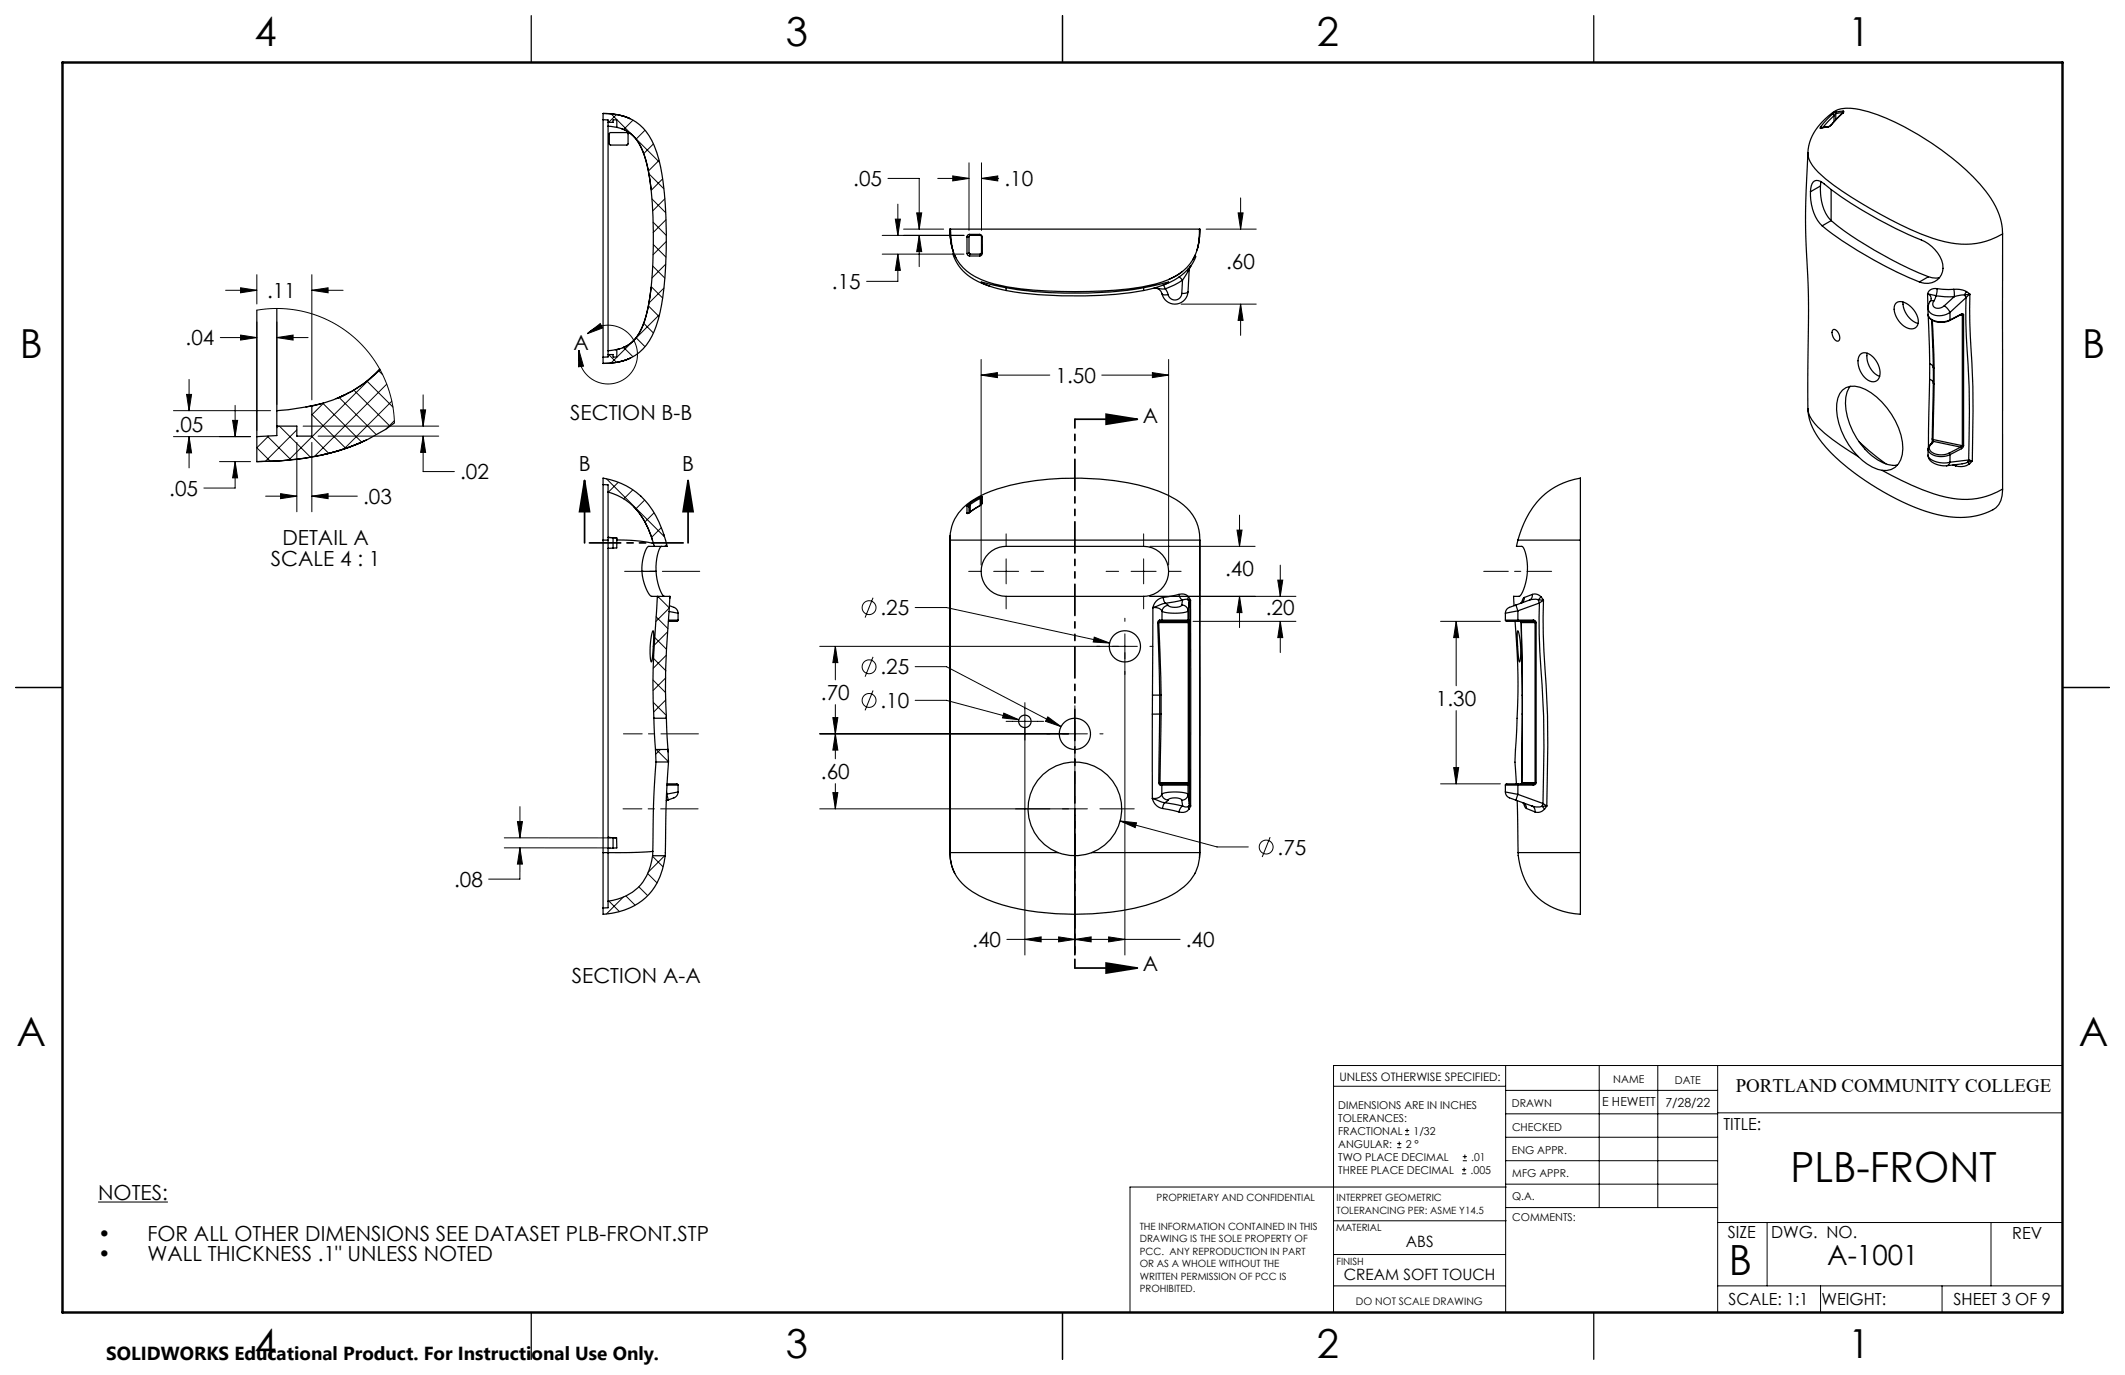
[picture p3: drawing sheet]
<svg xmlns="http://www.w3.org/2000/svg" width="432mm" height="279mm" viewBox="0 0 432 279" stroke-linecap="round" stroke-linejoin="round" font-family="sans-serif">
<g fill="none" stroke="#000" stroke-width=".2">
<path d="M124.2 23.1l9.8 9.9M125.3 23.3l-1.6 1.6M128.6 24.4l-1.9 1.9M131.1 26.5l-1.9 1.8M131.9 35.3l3 3M132.8 29.3l-2 1.9M133.9 32.6l-2.1 2.2M134.6 36.4l-2.3 2.3M180.4 36.3h6.4v10.3M190.5 36.3h6.4M193.6 35.7l3.3 .6-3.3 .5zM196.9 33.1v13.7"/>
<path d="M199.4 36.3l3.3-.6v1.1zM199.4 33.1v13.7M199.4 36.3h3.5M45.8 59h6.4M48.9 58.5l3.3 .5-3.3 .5zM52.2 55.8v6M63.4 59l3.3-.5v1zM63.4 55.8v25.5M63.4 59h6.3M132.3 58.2l2.4 2.4M132.5 40.4l2.8 2.8M132.6 54l2.5 2.5"/>
<path d="M132.7 45.1l2.7 2.7M132.8 49.7l2.5 2.5M134.9 58.5l-3 3.1M135.1 40.4l-2.5 2.5M135.3 53.7l-2.8 2.8M135.3 44.7l-2.6 2.6M135.4 49.1l-2.7 2.7M179.3 47.8h16.6M179.3 51.6h16.6M181.9 44.5h1.1l-.6 3.3zM182.4 51.6l.6 3.3h-1.1zM182.4 51.6v5.6h-6.3"/>
<path d="M182.4 41.5v6.3M183.6 46.6h8.1M186.3 43.3h1l-.5 3.3zM186.8 47.8l.5 3.3h-1zM186.8 47.8v6.4M245.1 46.6h10.2M251.6 43.3h1l-.5 3.3zM252.1 40.2v6.4M38.4 77.1v6.3M44.8 68.6h7.4M48.9 68.1l3.3 .5-3.3 .5zM52.2 65.4v22.1"/>
<path d="M52.2 63l2.7-.3h2.5l2.6 .3 2.5 .5 2.4 .8 2.3 1 2.2 1.3 2 1.5 1.9 1.7 1.7 1.9 1.5 2.1 1.3 2.3 1 2.4 .7 2.4 .4 2.5 .2 2.5M56.3 68.6l3.3-.5v1zM56.3 65.4v16.8M56.3 68.6h6.3M71.8 79.2l7.4 7.4M74.5 77.4l5.3 5.3M77 75.4l.8 .7M77.2 75l-18.5 18.5M78.6 78.1l-14.6 14.5M117.6 71.2l1 3.2-1 .1zM119.3 67.8a6 6 0 0 1 9.6 1.5 6 6 0 0 1-4.4 8.6 6 6 0 0 1-6.9-6.7M119.3 67.8l2.7-2.1 .5 .9z"/>
<path d="M123.7 72l1.5 1.6M126.7 70.6l1.9 1.9M129.3 68.6l1.8 1.8M130.8 65.7l2 1.9M131.8 62.2l2.1 2.1M134 63.9l-9.8 9.9M199.4 76.2l3.3-.5v1zM199.4 73v41.8M199.4 76.2h13.9M223.9 76.2h13.6M234.2 75.7l3.3 .5-3.3 .5zM237.5 73v41.8"/>
<path d="M240 61.8h15.3M252.1 61.8l.5 3.3h-1zM252.1 61.8v6.4M35.2 88.7h15.7M35.2 83.4h19.8M37.9 80.1h1l-.5 3.3zM38.4 88.7l.5 3.3h-1zM38.4 88.7v6.4M44.6 93.8h6.3M47.3 85.4h1l-.5 3.3zM47.8 93.8l.5 3.3h-1zM47.8 93.8v5.4h-6.4"/>
<path d="M47.8 82.4v6.3M54.3 88.6l4.8 4.8M54.6 88.6l-2.4 2.4 2.8 2.8M56.6 86.6l-.3 .3M56.8 86.6l6.2 6.2M60.3 87.3l-6.4 6.5M60.3 89.9v14.1M61.6 86.6h27.6M63.3 88.6l3.5 3.5M63.4 84.2l6.8 6.8M63.4 89.9v14.1M64.6 88.6h24.6"/>
<path d="M65.6 82l7.9 7.8M65.8 81.9l-2.4 2.4M68.9 80.7l7.5 7.6M79.6 81.5l-9.5 9.6M80.1 85.5l-1.7 1.7M85.5 83.3h1l-.5 3.3zM86 88.6l.5 3.3h-1zM86 88.6v7.2h6.3M86 80.2v6.4M123.2 97.3l11.8 11.8M125.6 98l-2 2M128.6 99.5l-1.9 1.9"/>
<path d="M54 100.8h6.3M57 100.3l3.3 .5-3.3 .5zM63.4 100.8l3.3-.5v1zM63.4 100.8h9.2M131 101.6l-1.8 1.8M132.9 104.2l-1.9 1.9M134.4 107.2l-2 2M135.5 110.6l-.4 .4M196.8 116.1h2.6M201.9 116.1h5.1M204.4 108.5v2.5M204.4 113.6v5"/>
<path d="M209.5 116.1h2.6M224.8 116.1h2.5M229.8 116.1h5.1M232.4 108.5v2.5M232.4 113.6v5M233.7 111h21.3M237.5 116.1h2.5M251.4 107.7h1l-.5 3.3zM251.9 104.7v6.3M259.6 117.9h1.1l-.5 3.3zM260.2 114.8v6.4M132.7 138.2l2.5 2.5"/>
<path d="M132.8 133.8l2.5 2.5M133.1 129.6l2.3 2.3M133.3 125.3l2.4 2.4M133.7 121.2l2.3 2.4-2.7 2.7M133.9 121.2l-.3 .3M135.3 137.7l-2.6 2.6M135.4 133.1l-2.6 2.7M135.7 128.4l-2.7 2.7M169.7 131.3l.6 3.3h-1.1zM169.7 131.3v6.8M177.4 133.5l-1.6 4M177.4 121.5l-1.6 4"/>
<path d="M186 135.5h6.3l23.3 12.1M186 123.5h6.3l33.2 7.2M204.4 121.2v2.5M222.4 129.5l3.1 1.2-3.4-.2zM228.6 125.6v.7M228.6 128.8v65.3M231.1 131.3h-64.5M232.4 121.2v2.5M233.7 131.3h.6M233.7 121.2h29.6M242.4 126.3h20.9M251.9 121.2l.5 3.3h-1z"/>
<path d="M251.9 121.2v6.3M260.2 126.3l.5 3.3h-1.1zM260.2 126.3v6.3M292.7 126.3h12.2M295.9 126.3l.5 3.3h-1zM295.9 126.3v13.1M132.8 142.8l2.6 2.6M133.3 152.3l2.5 2.5M134.2 152.3l-1 1M135.3 142.2l-2.5 2.5M169.2 145.8h1.1l-.6 3.3zM169.7 149.1l.6 3.3h-1.1z"/>
<path d="M169.7 143.2v11M169.7 159.2v5.2M177.4 140.3l-1.6 4M186 142.3h6.3l14.7 4M204 144.9l3 1.4-3.3-.4zM204.4 146.6h7.7M208.3 142.8v51.3M212.9 145.7l2.7 1.9-3.2-1zM218.4 143.4v.6M218.4 146.6v5.1M218.4 152.3v7M221 149.1h-54.4"/>
<path d="M223.5 149.1h.6M292.7 159.3h12.2M295.4 156h1l-.5 3.3zM295.9 144.4v14.9M102.5 172.3h21.6M102.5 170.2l21.6 .1M105.1 166.9h1.1l-.6 3.4zM105.6 172.3l.6 3.3h-1.1zM105.6 172.3v6.3h-6.3M105.7 163.9l-.1 6.4M131.6 177.5l1.9 1.9M132.6 174l2.1 2.1"/>
<path d="M135.1 173.8l-3.4 3.5M169.2 161.1h1.1l-.6 3.3zM218.4 161.8v32.3M221 164.4h-54.4M223.5 164.4h7M227.6 166.8l3.3 .4-.2 1zM227.6 166.8l19.7 5.3h6.4M258.1 170.1l-1.6 4M123.7 183.1l2.2 2.1M126.7 182.2l-3.5 3.5M127.2 182.1l1.8 1.8M129.8 180.2l1.8 1.8"/>
<path d="M204.6 190.9h35.2M208.3 190.9l3.3-.5v1zM215.1 190.4l3.3 .5-3.3 .5zM218.4 190.9l3.3-.5v1zM225.3 190.4l3.3 .5-3.3 .5zM305.9 216.5v50.2M325 216.5v28.9M336.9 216.5v28.9M349 216.5v50.2M419.1 216.5h-148.1v50.2M271 220.7h34.9M283.9 233.2h.8"/>
<path d="M283.9 232.4h.8M284.3 232v.8M285.5 230.6h.8M285.5 229.7h.8M285.9 229.3v.8M297.1 238.5h.8M297.1 237.7h.8M297.2 235.9h.9M297.2 235h.9M297.5 237.3v.8M297.7 234.6v.8M305.9 235.9h43.1"/>
<path d="M305.9 231.1h43.1M305.9 226.3h43.1M305.9 221.6h43.1M349 226.1h70.1M19.9 244.3h14.2M271 254.9h34.9M271 248.1h35.1M305.9 240.6h43.1M306.1 245.4h42.9M306.1 241.2h-76.5v25.5M349 248.4h70.1M359.1 248.4v12.9"/>
<path d="M404.6 248.4v12.9M271 261.3h34.9M349 261.3h70.1M369.9 261.3v5.4M394.6 261.3v5.4"/>
<circle cx="176.6" cy="135.5" r="1.41"/>
<circle cx="176.6" cy="123.5" r="1.41"/>
<circle cx="176.6" cy="142.3" r="1.41"/>
<circle cx="257.3" cy="172.1" r="1.41"/>
</g>
<path d="M118.8 97.6v12.7M118.8 97.6l1 6.4h-2zM139.8 97.6v12.7M139.8 97.6l1 6.4h-2zM218.4 85.2h12.7M224.8 84.2l6.3 1-6.3 1zM218.4 196.7h12.7M224.8 195.7l6.3 1-6.3 1z" fill="none" stroke="#000" stroke-width=".35"/>
<path d="M142.2 116.1h-15.3M141.9 149.1h-15.2M141.9 164.4h-15.3" fill="none" stroke="#000" stroke-width=".2" stroke-dasharray="15.2 1.3 1.3 1.3" stroke-dashoffset="7.6"/>
<path d="M218.4 85.2v111.5" fill="none" stroke="#000" stroke-width=".35" stroke-dasharray="6.3 1.3 1.3 1.3 1.3 1.3" stroke-dashoffset="4.6"/>
<path d="M139.8 110.3h-21" fill="none" stroke="#000" stroke-width=".35" stroke-dasharray="6.3 1.3 1.3 1.3 1.3 1.3" stroke-dashoffset="-1"/>
<path d="M315.3 116.1h-13.8" fill="none" stroke="#000" stroke-width=".2" stroke-dasharray="15.2 1.3 1.3 1.3" stroke-dashoffset="10.2"/>
<g fill="none" stroke="#000" stroke-width=".25">
<path d="M107.9 3.2v9.5M215.9 3.2v9.5M323.8 3.2v9.5M122.5 23.1a12.4 12.4 0 0 1 5.5 1M122.5 24.4v48.1M122.5 23.1v1.2l1.1 .1v1.2M122.5 23.1a10.2 10.2 0 0 1 9.4 4.5 26.8 26.8 0 0 1 3.1 11.6 88.3 88.3 0 0 1-.9 24.2 13.5 13.5 0 0 1-5 8.8 11.8 11.8 0 0 1-6.6 1.7M123.6 25.6l1.7 .3M123.6 25.6v45.7M123.6 24.9h1v-.6h.7v1.6M123.9 27h3.6l.1 .2v2.1l-.2 .2-3.5-.1-.1-.2zM125.3 25.9h.1"/>
<path d="M125.3 25.9a7.2 7.2 0 0 1 5.5 5.3l1 3.6 .5 3.6M126.1 23.4l1.9 .7M126.3 26.1l.4 .2M126.8 26.4l.3 .1M127.1 26.5h.1M127.1 26.5a7.9 7.9 0 0 1 3.8 5.1 33 33 0 0 1 1.4 6.8M132.3 38.4a108.5 108.5 0 0 1 0 20.1M367.4 31.1a197.6 197.6 0 0 0 0 27.7v24.2M367.4 31.1a5.7 5.7 0 0 0 2.1 3.9 75 75 0 0 0 16.5 10.6 31.8 31.8 0 0 0 12.5 4 14.6 14.6 0 0 0 8.4-2.1M367.4 31.1a11.1 11.1 0 0 1 5.1-8.3 5.7 5.7 0 0 1 4.4-.7 41.4 41.4 0 0 1 15.7 7 43.7 43.7 0 0 1 12 11.2 13.1 13.1 0 0 1 2.3 7.2M367.9 39a2.02 2.02 0 0 1 1.1-2.3 2.32 2.32 0 0 1 1.7 .7 86.2 86.2 0 0 0 20.5 11.7 6.7 6.7 0 0 1 3.6 5.4 3.3 3.3 0 0 1-4.8 2.8M367.9 39a9.4 9.4 0 0 0 2.4 6.9"/>
<path d="M369.9 37.8a9.3 9.3 0 0 0 2.2 7M369.9 37.8l-2 1.2M370 25.7l-.2 .3 .2 .1M370 25.7l.3 .2M370 36.9l-.1 .9M370.1 26l-.1 .1M370.1 26h.1M371.4 25.8l-1.4 .3M371.6 25.7l-1.5 .3M371.6 25.7l-.2 .1M372.1 38.5v6.3M372.1 25.4l-.5 .3"/>
<path d="M372.2 25.4l-.8 .4M372.2 25.4h-.1M372.3 23.2l-2.3 2.5M372.3 23.2l.4 .3M372.7 23.5l-2.3 2.4M372.7 23.5v1.2M373 23.1l-.3 .4M373 23.1v1.2M373.1 22.8l-.8 .4M373.1 22.8l-.1 .3M374.5 22.9l-1.5 .2M374.5 22.9l-2.4 2.5"/>
<path d="M374.5 22.9h.1M374.5 22.9l-2.3 2.5M374.5 22.6l-1.4 .2M374.5 22.6l.2 .1-.2 .2M374.5 22.6v.3M374.6 22.8l-.1 .1M132.3 58.5a22.7 22.7 0 0 1-2.7 9.7 6.1 6.1 0 0 1-2.6 2.3M132.3 58.5a21.6 21.6 0 0 1-2.8 9.9 6.5 6.5 0 0 1-4.2 2.6M193 46.6h50.8M193 46.6a12.7 12.7 0 0 0 .7 4.4 12.8 12.8 0 0 1-.7-4.4zM193.1 46.6a14.9 14.9 0 0 0 1.1 5.8M193.6 51.4a7.2 7.2 0 0 0 2.1 3.6 12.5 12.5 0 0 0 5.5 3.2"/>
<path d="M194 51.9a10.2 10.2 0 0 0 6.7 5.4 54.3 54.3 0 0 0 14.9 1.9l2.8 .1a70.2 70.2 0 0 0 16.4-1.6 11.6 11.6 0 0 0 7.6-5M196.5 48.1v3.4M196.5 51.5l.2 .4 .3 .1M196.9 48.1h-.4M196.9 48.1v3.3M196.9 51.4l-.4 .1M196.9 51.4l.3 .2M197 47.6h2.1M197 47.6l-.3 .1-.2 .4M197 47.6l.2 .2M197 52h2.1M197.2 47.8h2"/>
<path d="M197.2 47.8l-.3 .3M197.2 51.6h2M197.2 51.6l-.2 .4M199.1 47.6l.3 .2 .2 .3M199.1 47.6l.1 .2M199.2 47.8l.2 .3M199.2 51.6l-.1 .4M199.4 48.1h.2M199.4 48.1v3.3M199.4 51.4l.2 .1M199.4 51.4l-.2 .2M199.6 48.1v3.4"/>
<path d="M199.6 51.5l-.2 .4-.3 .1M204.4 58.5l-5-1.2a12.9 12.9 0 0 0 5 1.7M204.4 59a87.8 87.8 0 0 0 28 0M204.4 58.5a88 88 0 0 0 28 0M204.4 58.5v.5M232.4 58.5l5.1-1.2a13.9 13.9 0 0 1-5.1 1.7M232.4 58.5v.5M236.1 59.7a1.2 1.2 0 0 0 1.3 .2M236.8 58.7l.6 1.2M236.8 58.7l-2.2-.2a1.51 1.51 0 0 1 1.5 1.2M239.6 56.3l-2.1 1.2-1.1 .4 .4 .8M239.6 56.3l.7 .6"/>
<path d="M240.1 59.6a1.41 1.41 0 0 1-1.2 1.4 1.41 1.41 0 0 1-1.5-1.1M240.3 55.2l-1.4 .9-1.4 .7M240.3 56.9l-1.7 1-1.8 .8M240.3 56.9l-.2 2.7M241.4 59.3a1.27 1.27 0 0 1-1.3 .3M241.4 59.3a2.68 2.68 0 0 1-2.4 2.5 2.68 2.68 0 0 1-2.9-2.1M241.4 55.1l-1.1 1.8M241.5 54.6l-1.9 1.7M241.5 54.6l-.1 .5M241.6 54.9l-.2 .2M241.6 54.9l-.2 4.4M241.9 54.1l-.4 .5"/>
<path d="M241.9 54.1l-.5 1M241.9 54.1l-.3 .8M241.9 54.1h.1M241.9 54.1l-.3 .9M242.8 51.9l-.4 .8M243 52.1l-1.1 2M243.7 46.6a10.8 10.8 0 0 1-1.3 6.1M243.8 46.6l-.1 1.5-.4 2.4M243.8 46.6a13 13 0 0 1-.6 4.2M370.3 45.9a81.2 81.2 0 0 0 19.7 11.4M372.1 44.8a79.4 79.4 0 0 0 19.8 11.4M372.1 44.8l-1.8 1.1"/>
<path d="M391.7 59.7l1.7 .4M391.7 59.7a.87 .87 0 0 1 .7 1M391.7 59.7l.1 3.2M391.9 56.2l.7 .2h1.5M391.9 56.2l-1.9 1.1M393.6 58.7l3.4 .1M393.6 58.7a1.5 1.5 0 0 0-1.9 1M393.6 58.7l-.2 1.4M397 58.8h1.2l1.4 .5M397 58.8l.1 1.5M399.2 59.9l-2.1 .4M399.2 59.9l.3 .6"/>
<path d="M399.6 59.3l.7 .5M399.6 59.3l-.4 .6M400.3 59.8v5.7l.2 5.4a201 201 0 0 1 .3 22.8M400.3 59.8l-.8 .7M400.3 59.8l-1.1 .1M406.9 47.5v51.9M52.2 63v25.5M56.3 62.7v20.7M77.2 75a23.1 23.1 0 0 1-8.2 5.7M77.2 75.1a26.1 26.1 0 0 1-13.8 7.4v6.1h-3.1v-2h-4M123.6 71.3v1.2l-1.1 .1v1.3M125.3 71l-1.7 .3"/>
<path d="M125.3 71v1.6h-.7v-.6h-1M125.9 70.9l-.9 .2M126.9 70.5l-.2 .1M127 70.5l-.2 .1M127 70.5l-.4 .2M128 72.8l-.3 .1a12.9 12.9 0 0 1-5.2 1M128.1 72.8l-2.2 .7M372.5 67a1.17 1.17 0 0 1 1.3 1.2 .74 .74 0 0 1-.5 1.1 1.79 1.79 0 0 1-.8-2.3zM376 78.5a6.9 6.9 0 0 0-.6 6.2 13.7 13.7 0 0 0 8.2 9.7l1 .2 1-.1M378.1 71.9a2.07 2.07 0 0 1 2.7 .9 3.7 3.7 0 0 1 .8 4.3 1.82 1.82 0 0 1-2.7-.4 4.1 4.1 0 0 1-1-4.5zM379.4 71.8a4.4 4.4 0 0 0 2.5 4.7M385.3 61.6a2.37 2.37 0 0 1 2.9 .7 3.4 3.4 0 0 1 1.3 4.1 2.03 2.03 0 0 1-2.9-.4 4 4 0 0 1-1.5-4.2z"/>
<path d="M386.7 61.4a4.5 4.5 0 0 0 3.1 4.3M391.8 62.6a2.14 2.14 0 0 0 2.8 1.5l.9-.2 .7-.4M391.8 62.6v1.3M391.8 63.9a2.44 2.44 0 0 0 2.8 1.5l1.6-.4M391.8 63.9a2.27 2.27 0 0 0 2.5 1.6h.8l1.1-.4M391.8 64.1l.3 9.8M392.1 77.1a.92 .92 0 0 1 .8 .7M392.1 77.1l-.2 13.7M392.1 73.9a.9 .9 0 0 1 .8 .8M392.1 73.9v3.2M392.2 61.2l-.3 .7-.1 .7M392.4 60.7l-.2 .5"/>
<path d="M392.5 65l.4 9.7M392.6 65.1l.4 9.8M392.9 74.7l.1 .2M392.9 74.7v3.1M392.9 77.8l.1 .2M392.9 77.8l-.3 11.4M393 61.2a.96 .96 0 0 0 0 1.2 .96 .96 0 0 0 1.2 .2l.9-.5M393 61.2l-.6-.1-.2 .1M393 78l-.2 11.3M393 74.9v3.1M393.4 60.1l-.4 1.1M393.4 60.1l1.8 .2h1.9"/>
<path d="M395.1 62.1l.7 .7 .4 .7M396.2 65v.1M396.2 63.5v1.5M397.1 60.3l-2 1.8M398.4 64h.3M398.5 63.9l.2 .1M398.5 63.9l-2.3 1.2M398.6 63.8a.25 .25 0 0 1 .3-.1 .25 .25 0 0 1 .1 .3M398.6 63.8l-.1 .1M398.6 63.8l-2.4 1.2M398.7 64v26.6M399 64h-.3"/>
<path d="M399 64v26.5M399.5 60.5v5.2l.2 5.5a182.8 182.8 0 0 1 .3 22.3M399.5 60.5l-3.3 3M56.3 83.4v5.1l-4.1 .2v5.1M63.2 82.5l-4.6 .8-2.3 .1M65.7 81.9l-3.5 .8M68.8 80.8l-.5 .2M70.1 80.2l-1.4 .7 1-.5M73.9 89.7a49.7 49.7 0 0 1-21.7 4.1M74.5 89.4a37.9 37.9 0 0 1-8.9 3M80.1 85.9a37.4 37.4 0 0 1-18 7.2l-5 .5-4.9 .2M122.5 98.5v11.2"/>
<path d="M122.5 98.5h1.1v1.5M122.5 98.5v-1.3a14.6 14.6 0 0 1 11.4 8.9l.7 1.8 1 3.1h-2.6M123.6 100a12.1 12.1 0 0 1 8.1 7.3l1.1 3.2M123.6 100v9.2M321.1 97.2a15 15 0 0 0-12 10.4l-.7 2.1M321.1 97.2v12.5M367.4 83a13.5 13.5 0 0 0 4.6 8.9 51.8 51.8 0 0 0 21.8 12.7 15.1 15.1 0 0 0 11.8-1.4 4.7 4.7 0 0 0 1.3-3.8M367.4 83a5.4 5.4 0 0 0 2 3.8 43.1 43.1 0 0 0 8.2 6M377.6 92.8a14.6 14.6 0 0 1-4.4-10.8 3.4 3.4 0 0 1 4.7-3.3 14.6 14.6 0 0 1 8.4 9.7 7.2 7.2 0 0 1-.6 5.9 3.3 3.3 0 0 1-3.3 1.3M377.6 92.8a9.7 9.7 0 0 0 4.8 2.8M377.8 89.8l1.9 1.8 3.5 2.7M382.4 95.6a43.8 43.8 0 0 0 15.3 5.8 14.7 14.7 0 0 0 9.2-2"/>
<path d="M391.8 91.3a1.88 1.88 0 0 0 1.8 1.4h1.4l1.2-.3M391.8 92.5a1.83 1.83 0 0 0 1.6 1.3l1.7 .3 1.1-.2M391.8 91.2v1.3M391.8 92.5a2.34 2.34 0 0 0 2.1 2l1.6 .1M392.4 90.2l-.5 .6-.1 .5M392.5 90.2a1.06 1.06 0 0 0-.4 1.1 1.06 1.06 0 0 0 .9 .8 3.9 3.9 0 0 0 3.1 0M392.5 90.2h-.1M392.6 89.9l-.2 .3M392.6 89.2v.7M392.6 89.2l.2 .1M392.8 89.3l.1 .4M392.8 89.3l5.9 1.3"/>
<path d="M392.9 89.7l-.4 .5M392.9 89.7l-.3 .2M392.9 89.7l5.5 1.2M396.1 92.1l.1 .3M396.2 93.9l-.3 .6-.4 .1M396.2 92.4v1.5M396.8 94.5l.6 .2M397.5 94.4l-.1 .3M398.4 90.9l.2 .3M398.4 90.9l-2.3 1.2M398.6 91.2l-2.4 1.2M398.7 90.6l-.3 .3"/>
<path d="M399 90.5l-.4 .7M399 90.5l-.3 .1M399.8 93.9l.4 .4M399.8 93.9l-.5 .2-3.8 .5M400 93.5l.8 .2M400 93.5l-.2 .4M400 93.5l-3.8 .4M400.2 94.3a3.1 3.1 0 0 1-2.8 .4M400.8 93.7l-.6 .6M400.8 93.7l-1 .2M122.5 109.7v63.5M122.5 109.7h1.1"/>
<path d="M123.6 109.2l1.7 .1M123.6 111.4v58.8M123.6 109.2v2.2M124.6 109.3v2.1M124.6 109.3h.1M125.3 109.3v2l-1.7 .1M125.3 109.7a29.9 29.9 0 0 1 7.5 .8M128.7 102.9a15.2 15.2 0 0 1 3.9 6.8M130.2 100.8h.1M130.4 116.1a8.7 8.7 0 0 0 1.8 5l1.4 .1M130.4 116.1h2.9M132.8 110.5l.2 .5"/>
<path d="M133 111h-.2a1.23 1.23 0 0 0-1.7 1l-.5 1.8-.2 2.3M133.3 116.1a9.1 9.1 0 0 0 1.6 5l.1 .1M134.5 111a3.3 3.3 0 0 0-1 2.5l-.2 2.6M134.9 108.5l.1 .5M193 109.7a9 9 0 0 1 4.4-7.9 29.5 29.5 0 0 1 13-4.1 56.2 56.2 0 0 1 25 2.1 12.8 12.8 0 0 1 7.4 5.7l.4 .7a9.4 9.4 0 0 1 .6 3.5l-.1 64.7M193 109.7v63.5M193 109.7h.1M193 109.7l.1 63.5M193.1 109.7h50.7v63.5M193.1 108.8l-.1 .9M196.5 102.8v1.4M196.5 102.8h.3l.1 .2"/>
<path d="M196.5 104.2l.3 .1M196.9 103v1.2M197 104.1l-.3 .2M197 104.1v.1M197 102.3l-.5 .5M197 102.3l.2 .2M197 104.2l-.3 .2-.2-.2M197.2 102.5l-.3 .5M197.2 102.5v1.5M199.1 102.8l-2.1 1.3M199.1 102.8h.1M199.1 101l-2.1 1.3"/>
<path d="M199.1 101l.1 .3M199.1 102.8l-2.1 1.4M199.2 101.3l-2 1.2M199.2 101.3v1.4M199.4 101.1v1.3M199.4 101.1l-.2 .2M199.4 102.4l-.3 .4M199.6 100.9v1.3M199.6 100.9l-.5 .1M199.6 100.9l-.2 .2M199.6 102.2l-.5 .6M199.6 102.2l-.2 .2"/>
<path d="M200.9 112.5a5.1 5.1 0 0 1 3.5-1.5h24.7a14.7 14.7 0 0 1 5 .3 5.1 5.1 0 0 1 3.3 5.7 5.1 5.1 0 0 1-5 4.2h-24.7a14.6 14.6 0 0 1-5-.3 5.1 5.1 0 0 1-1.8-8.4zM308.4 109.7l-.3 1.3h.6a.79 .79 0 0 1 1.1 .7 11.4 11.4 0 0 1-.9 9.3l-.2 .2h-1.1M308.4 109.7h12.7M321.1 109.7v63.5M3.2 139.7h9.5M132.7 128.2a6.8 6.8 0 0 1 0 3.1l-.2 2.5-.1 .7a12.9 12.9 0 0 1 .3-6.3zM135.8 126h2M135.9 124.3l1.9 .3M136 123.1a2.03 2.03 0 0 1 1.8 1.5M136.1 121.2v.4M137.8 126l-.2 .3h-1.8M137.8 124.6v1.4"/>
<path d="M234.3 123.5l-.1 17.7M234.3 123.5a1.77 1.77 0 0 1 1.8 .7M235.2 126.5l.4 14.8M235.5 126.5h-.3M235.5 126.5l.4 14.8M235.5 126.5h6M235.7 126l-.3 .1-.2 .4M235.7 126l.1 .3M235.8 126.3h.6M235.8 126.3l-.3 .2M236.1 126h5.3M236.1 126l.3 .3"/>
<path d="M236.1 126h-.4M236.1 124.2v1.8M236.4 121.4a2.6 2.6 0 0 0-2.1 2.1M236.4 121.4l.4 1.2M236.4 126.3h4.8M236.8 122.6l.6 .4M236.8 122.6l-2.5 .9M237.4 123a1.34 1.34 0 0 0-1.3 1.2M239.6 120.8a1.83 1.83 0 0 1 1.9 .4M239.6 120.8l-3.2 .6M239.6 120.8a1.62 1.62 0 0 0 .7 1.1M240.1 122.9a2.39 2.39 0 0 1-2.7 .1"/>
<path d="M240.1 122.9a1.26 1.26 0 0 1 1.3 1.2M240.3 121.9l-3.5 .7M240.3 121.9l-.2 1M241.2 126.3h.1M241.3 126.3l.2 .2M241.4 124.1a7.9 7.9 0 0 1-4.9 .3l-.4-.2M241.4 126l-.2 .3M241.4 124.1v1.9M241.4 126h.2M241.4 121.9a1.03 1.03 0 0 0-1.1 0M241.4 121.9l.2 .6M241.4 121.9l.5 .1"/>
<path d="M241.5 126.5h.1M241.5 126.5v32.5M241.5 121.2l.4 .8M241.5 121.2l-.1 .7M241.6 126l-.3 .3M241.6 126v.5M241.6 126.5v32.5M241.6 122.5l.1 40.8M241.6 122.5l-.2 1.6M241.9 122v41.8M241.9 122l-.3 .5M305.9 126l.2 .3h2.3"/>
<path d="M305.9 126h2.5M305.9 124.6v1.4M307.6 121.2l.1 1.9M307.9 126.3a139.7 139.7 0 0 1 .4 20.2l-.5 8.4 .3 4.4M308.1 122.9a2.58 2.58 0 0 0-2.2 1.5v.2M308.1 122.9l.3 1.2M308.4 128.2a12.7 12.7 0 0 1 .4 6.3 25.2 25.2 0 0 1-.4-6.3zM308.4 126v.3M308.4 124.1l-2.5 .5M308.4 126h3.2M308.4 124.1v1.9M308.4 126.3h3.2"/>
<path d="M309.1 126.5l.2 14.8M309.1 126.5l-.1-.2 .1 .2M309.1 126.5l.3 14.8M309.1 126.5h.1M309.1 126.5h2.8M309.7 121.4a1.17 1.17 0 0 1-.7 1.2l.4-.3M309.7 121.4l-.2 .3-.3 .8M310.8 121.9l-2.7 1M311.4 120.8a1.6 1.6 0 0 1 1.7 .4M311.4 120.8l-1.7 .6M311.4 120.8a1.07 1.07 0 0 1-.6 1.1M311.6 126a.54 .54 0 0 1 .5 .5"/>
<path d="M311.6 126v.3M311.6 126.3l.3 .2M311.9 126.5h.2M311.9 126.5v32.5M312.1 126.5v32.5M312.6 121.9l.2 .6M312.6 121.9l1 .1M312.6 121.9a2.59 2.59 0 0 0-1.8 0M312.8 122.5a131.4 131.4 0 0 0 .6 16.7 257.7 257.7 0 0 1 .1 24.1M312.8 122.5l-4.4 1.6M313.1 121.2l.5 .8M313.1 121.2l-.5 .7"/>
<path d="M313.6 122a138.8 138.8 0 0 0 .6 17.2 278.7 278.7 0 0 1 .1 24.6M313.6 122l-.8 .5M419.1 139.7h9.5M132.9 145.9a147.3 147.3 0 0 1 .5-21.7l.2-3h2.5l-.1 2.5a148.3 148.3 0 0 0-.6 22.2M132.9 145.9l.3 6.4M132.9 145.9h2.5M133.2 152.3l.1 2.5M133.2 152.3h2.5M133.3 154.8l-.5 7.8-.2 10.4M133.3 154.8h2.5M135.4 145.6v.4M135.4 145.9v.1"/>
<path d="M135.4 146l.3 6.3M135.5 159.5h2.3M135.5 159.3h2.1l.2 .2M135.7 152.3l.1 .5M135.7 152.3h.1M135.7 152.3l.1 2.5M135.8 154.3v.5M135.8 154.9l-.4 8.2-.2 10.8M135.8 154.8h.1M137.8 159.5v1.4M234.2 145.1v17.1M234.2 141.2l1.4 .1"/>
<path d="M234.2 141.2v3.9M235.5 159l.3 .5M235.5 159h.2M235.6 145.1h-1.4M235.6 145.1l-.1 13.9M235.6 145.1h.3M235.6 141.3v3.8M235.7 159l.3 .3M235.7 159h5.8M235.8 159.5h.3M235.9 141.3h-.3M235.9 145.1l-.2 13.9"/>
<path d="M235.9 141.3v3.8M236 159.3l-.2 .2M236 159.3h.3M236.1 159.5h5.3M236.1 159.5v1.9M236.3 159.3l-.2 .2M236.3 159.3h4.9M241.2 159.3l.2 .2M241.2 159.3h.1M241.3 159.3l.3 .2M241.4 159.5v1.9M241.4 159.5h.2"/>
<path d="M241.5 159l-.2 .3M241.5 159h.1M241.6 159v.5M305.9 159.5l.2-.2h2.3v.2M305.9 159.5h2.5M305.9 159.5v1.4M308.3 159.3h3.3M308.4 159.5h3.2M308.4 159.5v1.9M309.2 159l-.1 .3M309.2 159h.1M309.2 159h2.7"/>
<path d="M309.3 141.3v3.8M309.3 145.1l-.1 13.9M309.3 145.1h.1M309.4 145.1l-.2 13.9M309.4 141.3h-.1M309.4 141.3v3.8M311.6 159.3v.2M311.9 159h.2M311.9 159l-.3 .3M312.1 159a.54 .54 0 0 1-.5 .5M122.5 173.2h1.1M122.5 173.2v11.3"/>
<path d="M123.6 173.3v9.8M123.6 170.2l1.7 .1M123.6 170.2v3.1M124.6 170.2v2.1M124.6 170.2h.1M125.3 170.3v2l-1.7 .1M132.6 173.9a9.8 9.8 0 0 1-9 9.2M132.6 173.9h2.6M132.6 173l-4.2 .2-4.8 .1M132.6 173v.9M135.2 173.9a12.4 12.4 0 0 1-6.3 10.2 15.5 15.5 0 0 1-6.4 1.7v-1.3M135.5 161v.4"/>
<path d="M135.5 161.4l.2 1.2M135.7 162.6l-.3 .1M137.8 160.9a1.9 1.9 0 0 1-1.8 1.6l-.3 .1M137.8 160.9l-2.3 .5M193 173.2h22M193 173.2a8.5 8.5 0 0 0 .8 3.9M193.1 173.2a8.1 8.1 0 0 0 .9 4.3M215 173.2a9.5 9.5 0 0 1-4.2-14.6 9.5 9.5 0 0 1 15.2 0 9.5 9.5 0 0 1-4.2 14.6M215 173.2a9.5 9.5 0 0 0 6.8 0M221.8 173.2h22M234.2 162.2a2.59 2.59 0 0 0 2 2.1M234.2 162.2l2.5 .9"/>
<path d="M236.1 161.4a8.3 8.3 0 0 1 5.3-.1v.1M236.1 161.4a1.3 1.3 0 0 0 1.2 1.2M236.1 161.4a1.55 1.55 0 0 1-1.9 .8M236.2 164.3l3.4 .7M236.7 163.1l3.6 .7M236.7 163.1l-.5 1.2M237.3 162.6a2.34 2.34 0 0 1 2.8 0M237.3 162.6l-.6 .5M240.1 162.6l.2 1.2M240.3 163.8l.5 .2 .7-.2M240.3 163.8a1.63 1.63 0 0 0-.7 1.2M241.4 161.4a1.26 1.26 0 0 1-1.3 1.2"/>
<path d="M241.4 161.4l.3 1.9M241.5 163.8l.1 .6M241.6 164.4a1.73 1.73 0 0 1-2 .6M241.7 163.3l-.2 .5M241.7 163.3l.2 .5M241.9 163.8l-.3 .6M241.9 163.8h-.4M243.8 173.2a8.9 8.9 0 0 1-4.6 8 28.9 28.9 0 0 1-11.1 3.8 53.3 53.3 0 0 1-27.6-2.3 12.1 12.1 0 0 1-6.6-5.4M305.9 160.9a1.8 1.8 0 0 0 1.7 1.5l.5 .2M305.9 160.9l2.5 .5M308.1 162.6l3.2 1.2M308.3 162.7l.2 10.5"/>
<path d="M308.4 161.4l-.3 1.2M308.4 161.4l5.1 1.9M308.5 173.2v.7a12.4 12.4 0 0 0 11.4 11.8l1.2 .1v-12.6M308.5 173.2h12.6M309.6 163.2l.3 .8 .3 .3M309.8 163.3l-.4-.2a1.17 1.17 0 0 1 .8 1.2M310.2 164.3l1.7 .7M311.3 163.8l.8 .2 1.2-.2M311.3 163.8a1.07 1.07 0 0 1 .6 1.2M313.3 163.8l.6 .6M313.5 163.3l.8 .5M313.5 163.3l-.2 .5"/>
<path d="M313.9 164.4a1.79 1.79 0 0 1-2 .6M314.3 163.8l-.4 .6M314.3 163.8h-1M123.6 183.1v1.4h-1.1M107.9 266.7v9.5M215.9 266.7v9.5M323.8 266.7v9.5"/>
<circle cx="228.6" cy="131.3" r="3.2"/>
<circle cx="208.3" cy="146.6" r="1.27"/>
<circle cx="218.4" cy="149.1" r="3.2"/>
</g>
<path d="M12.7 12.7h406.4v254h-406.4z" fill="none" stroke="#000" stroke-width=".5"/>
<g fill="#000">
<path d="M117.6 71.2l1 3.2-1 .1zM119.3 67.8l2.7-2.1 .5 .9z"/>
<path d="M224.8 84.2l6.3 1-6.3 1zM224.8 195.7l6.3 1-6.3 1zM139.8 97.6l1 6.4h-2zM118.8 97.6l1 6.4h-2z"/>
<path d="M227.6 166.8l3.1 1.4 .2-1zM204 144.9l-.3 1 3.3 .4zM212.9 145.7l-.5 .9 3.2 1zM222.4 129.5l-.3 1 3.4 .2zM251.4 107.7h1l-.5 3.3zM251.9 121.2l.5 3.3h-1zM199.4 76.2l3.3-.5v1zM234.2 75.7l3.3 .5-3.3 .5zM169.2 145.8h1.1l-.6 3.3zM169.7 131.3l.6 3.3h-1.1zM169.2 161.1h1.1l-.6 3.3zM169.7 149.1l.6 3.3h-1.1zM208.3 190.9l3.3-.5v1zM215.1 190.4l3.3 .5-3.3 .5zM225.3 190.4l3.3 .5-3.3 .5zM218.4 190.9l3.3-.5v1zM260.2 126.3l.5 3.3h-1.1zM259.6 117.9h1.1l-.5 3.3zM193.6 35.7l3.3 .6-3.3 .5zM199.4 36.3l3.3-.6v1.1zM181.9 44.5h1.1l-.6 3.3zM182.4 51.6l.6 3.3h-1.1zM186.8 47.8l.5 3.3h-1zM186.3 43.3h1l-.5 3.3zM251.6 43.3h1l-.5 3.3zM252.1 61.8l.5 3.3h-1zM295.9 126.3l.5 3.3h-1zM295.4 156h1l-.5 3.3zM105.1 166.9h1.1l-.6 3.4zM105.6 172.3l.6 3.3h-1.1zM63.4 100.8l3.3-.5v1zM57 100.3l3.3 .5-3.3 .5zM86 88.6l.5 3.3h-1zM85.5 83.3h1l-.5 3.3zM38.4 88.7l.5 3.3h-1zM37.9 80.1h1l-.5 3.3zM63.4 59l3.3-.5v1zM48.9 58.5l3.3 .5-3.3 .5zM48.9 68.1l3.3 .5-3.3 .5zM56.3 68.6l3.3-.5v1zM47.3 85.4h1l-.5 3.3zM47.8 93.8l.5 3.3h-1z"/>
</g>
<g font-size="8.5">
<text x="363.8" y="240.2">PLB-FRONT</text>
<text x="351.3" y="259">B</text>
</g>
<g font-size="8.1">
<text x="51.7" y="9.3">4</text>
<text x="159.7" y="9.3">3</text>
<text x="267.6" y="9.3">2</text>
<text x="375.6" y="9.3">1</text>
<text x="4" y="72.8">B</text>
<text x="423.1" y="72.8">B</text>
<text x="3.3" y="212.5">A</text>
<text x="422.4" y="212.5">A</text>
<text x="51.7" y="276">4</text>
<text x="159.7" y="276">3</text>
<text x="267.6" y="276">2</text>
<text x="375.6" y="276">1</text>
</g>
<text font-size="5.6" x="371.3" y="257">A-1001</text>
<g font-size="4.2">
<text x="173.4" y="37.8">.05</text>
<text x="204.1" y="37.8">.10</text>
<text x="169.1" y="58.8">.15</text>
<text x="249.2" y="54.7">.60</text>
<text x="54.3" y="60.6">.11</text>
<text x="37.7" y="70.2">.04</text>
<text x="116.6" y="71.1">A</text>
<text x="214.5" y="77.8">1.50</text>
<text x="35.5" y="87.8">.05</text>
<text x="115.9" y="85.3">SECTION B-B</text>
<text x="232.2" y="85.9">A</text>
<text x="117.6" y="95.8">B</text>
<text x="138.6" y="95.8">B</text>
<text x="34.4" y="100.8">.05</text>
<text x="93.5" y="97.4">.02</text>
<text x="73.8" y="102.4">.03</text>
<text x="57.4" y="110.8">DETAIL A</text>
<text x="55" y="115">SCALE 4 : 1</text>
<text x="248.9" y="117.1">.40</text>
<text x="178.9" y="125">.25</text>
<text x="257.2" y="125">.20</text>
<text x="178.9" y="137">.25</text>
<text x="166.8" y="142.3">.70</text>
<text x="178.9" y="143.9">.10</text>
<text x="291.8" y="143.5">1.30</text>
<text x="166.8" y="158.3">.60</text>
<text x="259.6" y="173.7">.75</text>
<text x="92.3" y="180.2">.08</text>
<text x="197.6" y="192.5">.40</text>
<text x="232.2" y="197.4">A</text>
<text x="241" y="192.5">.40</text>
<text x="116.2" y="199.7">SECTION A-A</text>
<text x="19.9" y="243.8">NOTES:</text>
<text x="19.9" y="252.1">•</text>
<text x="19.9" y="256.3">•</text>
<text x="29.9" y="252.1">FOR ALL OTHER DIMENSIONS SEE DATASET PLB-FRONT.STP</text>
<text x="29.9" y="256.3">WALL THICKNESS .1&quot; UNLESS NOTED</text>
</g>
<text font-size="3.9" x="352.7" y="222">PORTLAND COMMUNITY COLLEGE</text>
<text font-size="3.8" x="21.6" y="276.3">SOLIDWORKS Educational Product. For Instructional Use Only.</text>
<g font-size="3.4">
<text x="350.2" y="229.5">TITLE:</text>
<text x="351.1" y="251.6">SIZE</text>
<text x="359.9" y="251.6">DWG. NO.</text>
<text x="408.9" y="251.7">REV</text>
<text x="351.2" y="265.2">SCALE: 1:1</text>
<text x="370.1" y="265.3">WEIGHT:</text>
<text x="396.9" y="265.2">SHEET 3 OF 9</text>
</g>
<g font-size="3.2">
<text x="285.7" y="253.3">ABS</text>
<text x="273.1" y="260.1">CREAM SOFT TOUCH</text>
</g>
<g font-size="2.5">
<text x="325.5" y="224.8">E HEWETT</text>
<text x="338.4" y="224.9">7/28/22</text>
</g>
<text font-size="2.4" x="272.2" y="219.7">UNLESS OTHERWISE SPECIFIED:</text>
<g font-size="2.2">
<text x="327.8" y="220.1">NAME</text>
<text x="340.3" y="220.2">DATE</text>
<text x="271.9" y="225.3">DIMENSIONS ARE IN INCHES</text>
<text x="271.9" y="227.9">TOLERANCES:</text>
<text x="307.2" y="224.9">DRAWN</text>
<text x="271.9" y="230.6">FRACTIONAL</text>
<text x="271.9" y="233.2">ANGULAR:</text>
<text x="285.6" y="233.2">2 °</text>
<text x="287.2" y="230.6">1/32</text>
<text x="307.3" y="229.8">CHECKED</text>
<text x="271.9" y="238.5">THREE PLACE DECIMAL</text>
<text x="271.9" y="235.9">TWO PLACE DECIMAL</text>
<text x="298.8" y="238.5">.005</text>
<text x="299" y="235.9">.01</text>
<text x="307.2" y="234.5">ENG APPR.</text>
<text x="307.3" y="239.2">MFG APPR.</text>
<text x="307.3" y="243.9">Q.A.</text>
<text x="307.3" y="248.1">COMMENTS:</text>
</g>
<text font-size="2.1" x="275.5" y="265.1">DO NOT SCALE DRAWING</text>
<g font-size="2">
<text x="235" y="244.1">PROPRIETARY AND CONFIDENTIAL</text>
<text x="271.6" y="244.1">INTERPRET GEOMETRIC</text>
<text x="231.6" y="249.9">THE INFORMATION CONTAINED IN THIS</text>
<text x="271.5" y="250.2">MATERIAL</text>
<text x="271.6" y="246.6">TOLERANCING PER: ASME Y14.5</text>
<text x="231.6" y="252.4">DRAWING IS THE SOLE PROPERTY OF</text>
<text x="231.6" y="255">PCC. ANY REPRODUCTION IN PART</text>
<text x="231.6" y="257.5">OR AS A WHOLE WITHOUT THE</text>
<text x="271.5" y="257">FINISH</text>
<text x="231.6" y="260">WRITTEN PERMISSION OF PCC IS</text>
<text x="231.6" y="262.5">PROHIBITED.</text>
</g>
</svg>
